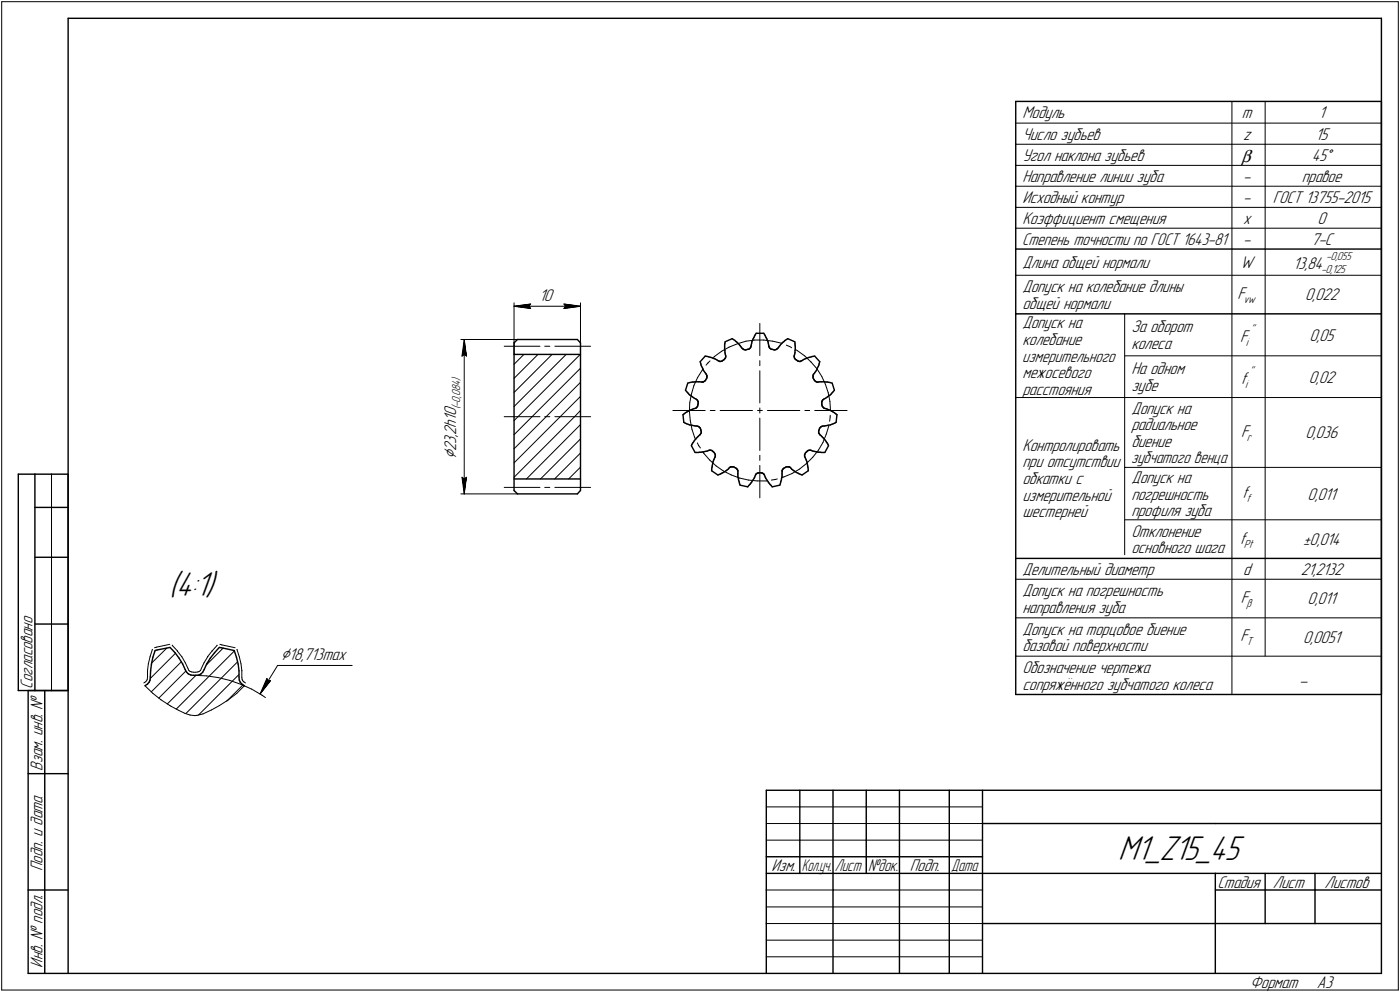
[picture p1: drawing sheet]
<svg xmlns="http://www.w3.org/2000/svg" width="421mm" height="298mm" viewBox="0 0 421 298" stroke-linecap="round" stroke-linejoin="round" font-family="sans-serif">
<g fill="none" stroke="#000" stroke-width=".42">
<path d="M20.5 5.5v287zM20.5 5.5h395zM415.5 5.5v287zM305.5 30.5h110zM305.5 30.5v12.8zM415.5 30.5v12.8zM305.5 43.3v12.7zM305.5 56v6.3zM415.5 43.3v12.7zM415.5 56v6.3zM305.5 74.8h110zM305.5 62.3v12.5z"/>
<path d="M305.5 74.8v19.5zM415.5 62.3v12.5zM415.5 74.8v19.5zM305.5 94.3v102.9zM415.5 94.3v102.9zM154.6 103v22.2zM154.6 106.5h20zM155.6 102l-1 1zM155.6 102h18.1zM173.7 102l.9 1zM174.6 103v44.4zM206.2 117.3l.3 .4z"/>
<path d="M206.5 117.7l.3 .3zM206.8 115.1l.5-.1zM206.8 118l.3 .4zM206.8 115.1l-.6 2.2zM207.1 118.4l.3 .3zM207.3 115l.6-.1zM207.4 118.7l.5 .3zM207.9 114.9l.4-.1zM207.9 119l.3 .2zM208.2 119.2l.3 .3zM208.3 114.8h.4zM208.5 119.5l.4 .2z"/>
<path d="M208.7 114.8l.5-.1zM208.9 119.7l.4 .2zM209.2 114.7h.4zM209.3 119.9l.2 .2zM209.6 114.7h.5zM210.1 114.7h.4zM210.5 114.7l.4 .1zM210.6 108.7l.1 .5zM210.7 109.2l.1 .4zM210.8 109.6l.2 .5zM210.9 114.8h.3zM211 110.1l.2 .4z"/>
<path d="M211.2 114.8h.1zM211.2 110.5l.2 .4zM211.3 114.8h.2zM211.4 110.9l.2 .4zM211.6 111.3l.2 .4zM211.5 114.8h.1M211.6 114.7l.2-.1zM211.8 114.6h.1zM211.8 111.7l.3 .3zM211.9 114.6h.1M212 114.5l.2-.2zM212.1 107l.5 .1z"/>
<path d="M212.1 112l.2 .4zM212.1 107l-1.5 1.7zM212.3 114.1l-.1 .2zM212.3 112.4l.1 .1zM212.4 112.5l.1 .2zM212.4 113.9l-.1 .2zM212.5 112.7l.1 .2zM212.5 113.7l-.1 .2zM212.6 112.9v.1zM212.6 113v.2zM212.6 113.2v.2zM212.6 113.4v.1z"/>
<path d="M212.6 113.5l-.1 .2zM212.6 107.1l.4 .1zM213 107.2l.5 .2zM213.5 107.4h.5zM214 107.4l.4 .2zM214.4 107.6l.4 .2zM214.8 107.8l.4 .1zM215.2 107.9l.4 .2zM215.6 108.1l.3 .3zM215.9 108.4l.3 .1zM216.2 108.5h.1zM216.3 108.5h.1"/>
<path d="M216.4 108.6h.2zM216.6 108.6h.1zM216.7 108.6l.2-.1zM216.9 108.5h.2zM217.1 108.5h.2zM217.3 108.5l.1-.2zM217.4 108.3l.3-.2zM217.7 108.1l.1-.1zM217.9 107.9l-.1 .1zM217.9 105l.1 .4zM217.9 104.6v.4zM217.9 104.1v.5z"/>
<path d="M217.9 103.6v.5zM218 105.9l.1 .4zM218 105.4v.5zM218 103.1l-.1 .5zM218.1 107.7l-.2 .2zM218.1 106.3l.1 .4zM218.1 102.7l-.1 .4zM218.1 102.7l2.1-.9zM218.2 106.7l.1 .2zM218.2 107.4v.2zM218.2 107.6h.1M218.3 106.9v.2z"/>
<path d="M218.3 107.1v.2zM218.3 107.3l-.1 .1zM220.2 101.8l.4 .2zM220.6 102l.4 .3zM221 102.3l.3 .3zM221.3 102.6l.4 .3zM221.7 102.9l.3 .3zM222 103.2l.3 .3zM222.3 103.5l.3 .4zM222.6 103.9l.2 .3zM222.8 104.2l.3 .4zM223.1 104.6l.2 .1z"/>
<path d="M223.3 104.7h.1M223.4 104.8l.1 .1zM223.5 104.9h.1M223.6 105l.2 .1zM223.8 105.1h.1zM223.9 105.1l.2 .1zM224.1 105.2h.2zM224.3 105.2l.2-.1zM224.5 105.1l.3-.1zM224.8 105h.2zM225 105l.2-.1zM225.2 104.9l.2-.1z"/>
<path d="M225.5 104.7h.1M225.6 104.6l-.1 .1zM225.7 104.5h.1M225.8 104.1v.2zM225.8 104.3l-.1 .2zM225.9 104l-.1 .1zM226 103.5l-.1 .5zM226.1 103.1l-.1 .4zM226.1 102.7v.4zM226.3 102.3l-.2 .4zM226.5 101.9l-.2 .4zM226.7 101.4l-.2 .5z"/>
<path d="M226.9 101l-.2 .4zM227.2 100.6l-.3 .4zM227.4 100.2l-.2 .4zM227.4 100.2h2.3zM229.7 100.2l.3 .4zM230 100.6l.2 .4zM230.2 101l.2 .4zM230.4 101.4l.2 .5zM230.6 101.9l.2 .4zM230.8 102.3l.2 .4zM231 102.7l.1 .4zM231.1 103.1v.4z"/>
<path d="M231.1 103.5l.1 .5zM231.2 104l.1 .1zM231.3 104.1v.2zM231.3 104.3l.1 .2zM231.4 104.5h.1M231.5 104.6l.1 .1zM231.6 104.7h.1M231.7 104.8l.2 .1zM231.9 104.9l.2 .1zM232.1 105h.2zM232.3 105l.3 .1zM232.6 105.1l.2 .1z"/>
<path d="M232.8 105.2h.2zM233 105.2l.2-.1zM233.2 105.1h.1zM233.3 105.1l.2-.1zM233.6 104.9l.2-.1zM233.6 104.9h.1M233.8 104.7h.1M234 104.6l-.2 .1zM234.3 104.2l-.3 .4zM234.5 103.9l-.2 .3zM234.8 103.5l-.3 .4zM234.8 103.5l.3-.3z"/>
<path d="M235.1 103.2l.4-.3zM235.5 102.9l.3-.3zM235.8 102.6l.3-.3zM236.1 102.3l.5-.3zM236.6 102l.3-.2zM236.9 101.8l2.1 .9zM238.8 106.9v.2zM238.8 107.1v.2zM238.8 107.3l.1 .1zM238.9 106.7l-.1 .2zM238.9 107.4v.2zM238.9 107.6h.1"/>
<path d="M239 107.7l.1 .2zM239 106.3l-.1 .4zM239 102.7l.1 .4zM239.1 107.9l.2 .1zM239.1 105.9l-.1 .4zM239.1 105.4v.5zM239.1 103.6l.1 .5zM239.1 103.1v.5zM239.2 105l-.1 .4zM239.2 104.6v.4zM239.2 104.1v.5zM239.3 108l.1 .1z"/>
<path d="M239.4 108.1l.3 .2zM239.7 108.3l.2 .2zM239.9 108.5h.1zM240 108.5h.2zM240.2 108.5l.2 .1zM240.4 108.6h.1zM240.5 108.6h.2zM240.8 108.5h.2zM240.8 108.5h.1M241 108.5l.2-.1zM241.2 108.4l.4-.3zM241.6 108.1l.3-.2z"/>
<path d="M241.9 107.9l.4-.1zM242.3 107.8l.4-.2zM242.7 107.6l.5-.2zM243.2 107.4h.4zM243.6 107.4l.5-.2zM244.1 107.2l.4-.1zM244.5 112.9v.1zM244.5 113v.2zM244.5 113.2v.2zM244.5 113.4v.1zM244.5 113.5l.1 .2zM244.5 107.1l.5-.1z"/>
<path d="M244.6 112.5v.2zM244.6 112.7l-.1 .2zM244.6 113.7l.1 .2zM244.7 113.9l.2 .2zM244.8 112.4l-.2 .1zM244.9 114.1v.2zM244.9 114.3l.2 .2zM245 112l-.2 .4zM245 107l1.5 1.7zM245.2 114.6h.1M245.2 114.6h.2zM245.3 111.7l-.3 .3z"/>
<path d="M245.4 114.7h.1M245.4 114.7l.2 .1zM245.5 111.3l-.2 .4zM245.6 114.8h.2zM245.7 110.9l-.2 .4zM245.8 114.8h.2zM245.9 110.5l-.2 .4zM246 114.8h.2zM246.1 110.1l-.2 .4zM246.2 114.8l.4-.1zM246.3 109.6l-.2 .5zM246.4 109.2l-.1 .4z"/>
<path d="M246.5 108.7l-.1 .5zM246.6 114.7h.5zM247.1 114.7h.4zM247.5 114.7h.4zM247.8 119.9l-.2 .2zM247.8 119.9l.4-.2zM247.9 114.7l.5 .1zM248.2 119.7l.4-.2zM248.4 114.8h.4zM248.6 119.5l.3-.3zM248.8 114.8l.5 .1zM248.9 119.2l.4-.2z"/>
<path d="M249.3 119l.4-.3zM249.3 114.9l.5 .1zM249.7 118.7l.3-.3zM249.8 115l.5 .1zM250.3 118l-.3 .4zM250.3 118l.3-.3zM250.3 115.1l.7 2.2zM251 117.3l-.4 .4zM154.6 125.2v22.2zM205.4 124.6l.3-.2zM205.4 124.6l.3 2.3zM205.7 126.9l.4 .3z"/>
<path d="M205.7 124.4l.5-.4zM206.1 127.2l.4 .1zM206.2 124l.4-.2zM206.5 127.3l.4 .2zM206.6 123.8l.3-.2zM206.9 123.6l.4-.2zM206.9 127.5l.4 .2zM207.3 123.4l.5-.2zM207.3 127.7l.6 .1zM207.8 123.2l.4-.2zM207.9 127.8h.4zM207.9 133.9l1.1 2.1z"/>
<path d="M208.1 133.5l-.2 .4zM208.2 123l.3-.1zM208.3 127.8l.4 .1zM208.4 133.1l-.3 .4zM208.5 122.9l.5-.1zM208.6 132.8l-.2 .3zM208.7 127.9l.4 .1zM208.9 132.3l-.3 .5zM209 122.8l.2-.1zM209 136h.5zM209.1 128h.4zM209.2 122.7l.2-.1z"/>
<path d="M209.2 132l-.3 .3zM209.5 120.1h.1zM209.4 122.6h.1M209.5 131.7l-.3 .3zM209.5 122.3v.2zM209.5 122.3h.2zM209.5 128l.2 .1zM209.5 136h.6zM209.6 120.1h.1M209.7 120.2l.1 .2zM209.7 128.1h.2zM209.8 120.4l.1 .2z"/>
<path d="M209.8 122.1l-.1 .2zM209.8 121.9v.2zM209.8 131.3l-.3 .4zM209.9 120.6h.1M209.9 120.6l.1 .2zM209.9 121.8l-.1 .1zM209.9 121.6v.2zM209.9 128.1l.2 .1zM210 120.8v.3zM210 121.1v.1zM210 121.2l-.1 .4zM210.1 128.2l.1 .1z"/>
<path d="M210.1 131.1l-.3 .2zM210.1 136l.4-.1zM210.2 128.3h.1M210.3 128.4l.2 .1zM210.4 130.7l.2-.1zM210.4 130.7l-.3 .4zM210.5 128.5h.1M210.5 135.9h.5zM210.6 128.6l.1 .2zM210.7 128.8v.2zM210.7 130.5l-.1 .1zM210.7 129l.1 .3z"/>
<path d="M210.7 130.3v.2zM210.7 130.3h.1M210.8 129.5l.1 .2zM210.8 129.3v.2zM210.9 130l-.1 .2zM210.9 129.9v.1zM210.9 129.7v.2zM211 135.9l.4-.1zM211.4 135.8l.4-.1zM211.8 135.7l.5-.1zM212.3 135.6h.4zM212.7 135.6l.4-.2z"/>
<path d="M213.1 135.4l.2-.1zM213.3 135.3h.1zM213.4 135.3h.2zM213.6 135.3h.2zM213.8 135.3l.2 .1zM214 135.4h.1zM214.1 135.4l.2 .2zM214.3 135.6h.1M214.3 139.5l-.1 .5zM214.4 135.6l.1 .2zM214.4 139.1l-.1 .4zM214.5 138.7l-.1 .4z"/>
<path d="M214.5 135.8l.3 .2zM214.6 138.3l-.1 .4zM214.8 136l.1 .1zM214.8 137.9l-.2 .4zM214.9 136.1l.1 .2zM215 136.3l.1 .2zM215 137.5l-.2 .4zM215.1 137.3l-.1 .2zM215.1 136.5v.2zM215.1 137.2v.1zM215.1 137v.2zM215.1 136.8v.2z"/>
<path d="M215.1 136.7v.1zM242 137.2l.1 .1zM242 137v.2zM242 136.8v.2zM242 136.7v.1zM242.1 137.3v.2zM242.1 136.5l-.1 .2zM242.1 136.3v.2zM242.1 137.5l.2 .4zM242.2 136.1l-.1 .2zM242.3 136l-.1 .1zM242.3 137.9l.2 .4z"/>
<path d="M242.3 136l.3-.2zM242.5 138.3l.2 .4zM242.7 138.7v.4zM242.7 139.1l.1 .4zM242.7 135.6l-.1 .2zM242.8 139.5l.1 .5zM242.8 135.6h.1M243 135.4h.2zM243 135.4l-.2 .2zM243.2 135.4l.1-.1zM243.3 135.3h.2zM243.5 135.3h.2z"/>
<path d="M243.7 135.3h.1zM243.8 135.3l.2 .1zM244 135.4l.4 .2zM244.4 135.6h.5zM244.9 135.6l.4 .1zM245.3 135.7l.4 .1zM245.7 135.8l.4 .1zM246.1 135.9h.5zM246.2 130l.1 .2zM246.2 129.9v.1zM246.2 129.7v.2zM246.2 129.5v.2z"/>
<path d="M246.4 130.3h.1M246.3 129.3l-.1 .2zM246.4 130.3l.1 .2zM246.4 129l-.1 .3zM246.5 130.5v.1zM246.5 128.8l-.1 .2zM246.5 130.6l.2 .1zM246.5 128.6v.2zM246.6 135.9l.5 .1zM246.6 128.5h.1M246.7 130.7l.4 .4zM246.9 128.3h.1"/>
<path d="M246.8 128.4l-.2 .1zM246.9 128.3l.2-.1zM247.1 136h.5zM247.1 131.1l.2 .2zM247.1 128.2l.1-.1zM247.1 121.6l.1 .2zM247.1 121.2v.4zM247.1 120.8v.3zM247.1 121.1v.1zM247.2 128.1h.2zM247.2 121.9l.1 .2zM247.2 121.8v.1z"/>
<path d="M247.2 120.6h.1M247.2 120.6l-.1 .2zM247.3 131.3l.3 .4zM247.3 122.1l.1 .2zM247.3 120.4l-.1 .2zM247.4 128.1l.2-.1zM247.4 122.3h.2zM247.4 120.2l-.1 .2zM247.5 120.1h.1zM247.5 120.1h.1M247.6 136h.5zM247.6 122.3v.2z"/>
<path d="M247.6 128h.4zM247.6 131.7l.3 .3zM247.7 122.6h.1M247.7 122.6l.2 .1zM247.9 132l.3 .3zM247.9 122.7l.3 .1zM248 128l.4-.1zM248.2 122.8l.4 .1zM248.2 132.3l.3 .5zM248.4 127.9l.4-.1zM248.5 132.8l.3 .3zM248.6 122.9l.3 .1z"/>
<path d="M248.8 133.1l.2 .4zM248.8 127.8h.5zM248.9 123l.4 .2zM249 133.5l.2 .4zM249.2 133.9l-1.1 2.1zM249.3 127.8l.5-.1zM249.3 123.2l.5 .2zM249.8 127.7l.4-.2zM249.8 123.4l.4 .2zM250.2 127.5l.4-.2zM250.2 123.6l.3 .2zM250.5 123.8l.5 .2z"/>
<path d="M250.6 127.3l.4-.1zM251 124l.4 .4zM251 127.2l.5-.3zM251.4 124.4l.3 .2zM251.7 124.6l-.2 2.3zM5.5 142.5v65zM5.5 142.5h5zM10.5 142.5v65zM10.5 152.5h5zM10.5 142.5h5zM15.5 152.5h5zM15.5 142.5h5z"/>
<path d="M20.5 152.5v15zM20.5 142.5v10zM154.6 147.4l1 1zM154.6 143.9h20zM155.6 148.4h18.1zM174.6 147.4l-.9 1zM214 141v.5zM214 141.5l1.9 1.2zM214.1 140.5l-.1 .5zM214.2 140l-.1 .5zM215.9 142.7l.4-.1zM216.3 142.6l.4-.2z"/>
<path d="M216.7 142.4l.5-.2zM217.2 142.2l.4-.2zM217.6 142l.3-.3zM217.9 141.7l.5-.2zM218.4 141.5l.3-.3zM218.7 141.2l.3-.2zM219.3 140.6l.2-.1zM219.3 140.6l-.3 .4zM219.5 140.5l.1-.1zM219.6 140.4l.2-.1zM219.8 140.3h.1M219.9 140.3h.1z"/>
<path d="M220 140.3h.2zM220.2 140.3h.2zM220.4 140.3h.2zM220.6 140.3l.2 .1zM220.8 140.4l.3 .1zM221.1 140.5l.1 .1zM221.2 140.6l.2 .1zM221.4 140.7l.2 .2zM221.7 141h.1M221.7 141v.1zM221.8 141.2h.1M221.8 141.2l.1 .2z"/>
<path d="M221.9 141.6v.2zM221.9 141.4v.2zM221.9 141.8v.4zM221.9 142.2v.5zM221.9 142.7v.4zM221.9 143.1l.1 .4zM222 143.5l.1 .4zM222.1 143.9l.1 .5zM222.2 144.4l.1 .5zM222.3 144.9l.1 .5zM222.4 145.4l.2 .4zM222.6 145.8l2.3 .5z"/>
<path d="M225.2 145.9l-.3 .4zM225.6 145.5l-.4 .4zM225.8 145.2l-.2 .3zM226.1 144.9l-.3 .3zM226.3 144.4l-.2 .5zM226.6 144.1l-.3 .3zM226.8 143.7l-.2 .4zM227 143.3l-.2 .4zM227.2 142.9l-.2 .4zM227.2 142.7v.2zM227.2 142.7h.1M227.4 142.4l-.1 .2z"/>
<path d="M227.4 142.4l.2-.1zM227.6 142.3h.1M227.7 142.2h.1zM227.8 142.2h.2zM228 142.2l.2-.1zM228.2 142.1h.2zM228.4 142.1h.3zM228.7 142.1h.2zM228.9 142.1l.2 .1zM229.1 142.2h.2zM229.3 142.2h.1zM229.5 142.3h.1"/>
<path d="M229.5 142.3l.2 .1zM229.7 142.4l.1 .2zM229.9 142.7h.1M229.9 142.7l.1 .2zM230 142.9l.1 .4zM230.1 143.3l.2 .4zM230.3 143.7l.2 .4zM230.5 144.1l.3 .3zM230.8 144.4l.3 .5zM231.1 144.9l.2 .3zM231.3 145.2l.3 .3zM231.6 145.5l.3 .4z"/>
<path d="M231.9 145.9l.3 .4zM232.2 146.3l2.3-.5zM234.7 145.4l-.2 .4zM234.8 144.9l-.1 .5zM234.9 144.4l-.1 .5zM235 143.9l-.1 .5zM235.1 143.5l-.1 .4zM235.2 141.6v.2zM235.2 141.4v.2zM235.2 141.8v.4zM235.2 142.2v.5zM235.2 142.7v.4z"/>
<path d="M235.2 143.1l-.1 .4zM235.3 141.2l-.1 .2zM235.3 141.2h.1M235.5 141l-.1 .1zM235.5 141h.1M235.5 140.9l.2-.2zM235.7 140.7l.2-.1zM235.9 140.6l.2-.1zM236.1 140.5l.2-.1zM236.3 140.4l.2-.1zM236.5 140.3h.1zM236.6 140.3h.3z"/>
<path d="M236.9 140.3h.2zM237.2 140.3h.1M237.2 140.3h.1zM237.3 140.3l.2 .1zM237.5 140.4l.2 .1zM237.7 140.5l.1 .1zM237.8 140.6l.3 .4zM238.1 141l.3 .2zM238.4 141.2l.4 .3zM238.8 141.5l.4 .2zM239.2 141.7l.3 .3zM239.5 142l.4 .2z"/>
<path d="M239.9 142.2l.5 .2zM240.4 142.4l.4 .2zM240.8 142.6l.4 .1zM241.2 142.7l1.9-1.2zM242.9 140l.1 .5zM243 140.5l.1 .5zM243.1 141v.5zM10.5 167.5h5zM15.5 167.5h5zM20.5 167.5v20zM305.5 167.8h110zM10.5 187.5h5z"/>
<path d="M15.5 187.5h5zM20.5 187.5v20zM45.6 199.6l-.3 2zM46 197.5l-.4 2.1zM46.7 195.5l.5-.2zM46.7 195.5l-.7 2zM47.2 195.3l3.9-.7zM51.1 194.6l1.6 1.6zM52.7 196.2l1.1 1.6zM53.8 197.8l1.1 1.8zM54.9 199.6l.8 1.7zM62.1 199.6l-.7 1.7z"/>
<path d="M63.2 197.8l-1.1 1.8zM64.5 196.2l-1.3 1.6zM66 194.6h.5zM66 194.6l-1.5 1.6zM66.5 194.6l3.9 .9zM70.4 195.5l.7 2zM71.1 197.5l.5 2.1zM71.6 199.6l.3 2zM305.5 197.2v11.5zM415.5 197.2v11.5zM5.5 207.5h5zM8.5 207.5v85z"/>
<path d="M8.5 207.5h12zM10.5 207.5h5zM13.5 207.5v85zM15.5 207.5h5zM43.6 206.1l.8-.5zM44.9 205l-.5 .6zM45.1 204.4l-.2 .6zM45.2 203.5l-.1 .9zM45.3 201.6l-.1 1.9zM55.7 201.3l.4 .7zM56.1 202l.5 .5zM56.6 202.5l.8 .4z"/>
<path d="M57.4 202.9h.9zM58.3 202.9h.5zM58.8 202.9h1zM59.8 202.9l.7-.4zM61 202l-.5 .5zM61.4 201.3l-.4 .7zM71.9 203.5l.1 .9zM71.9 201.6v1.9zM72 204.4l.2 .6zM72.2 205l.5 .6zM72.7 205.6l.8 .5zM305.5 208.7h110z"/>
<path d="M8.5 232.5h12zM230.5 237.5h185zM230.5 237.5v30zM240.5 237.5v5zM250.5 237.5v30zM260.5 237.5v5zM270.5 237.5v30zM285.5 237.5v30zM295.5 237.5v30zM230.5 257.5h20zM240.5 257.5v5zM240.5 252.5v5z"/>
<path d="M240.5 247.5v5zM240.5 242.5v5zM250.5 257.5h20zM260.5 257.5v5zM260.5 252.5v5zM260.5 247.5v5zM260.5 242.5v5zM270.5 257.5h15zM285.5 257.5h10zM295.5 247.5h70zM365.5 247.5h50zM8.5 267.5h12z"/>
<path d="M230.5 277.5v15zM230.5 262.5h20zM230.5 267.5v10zM250.5 277.5v15zM250.5 262.5h20zM250.5 267.5v10zM270.5 277.5v15zM270.5 262.5h15zM270.5 267.5v10zM285.5 277.5v15zM285.5 262.5h10zM285.5 267.5v10z"/>
<path d="M295.5 277.5v15zM295.5 277.5h70zM295.5 262.5h70zM295.5 267.5v10zM365.5 277.5v15zM365.5 277.5h50zM365.5 262.5h50zM365.5 262.5v15zM365.5 267.5h15zM380.5 262.5v15zM380.5 267.5h15zM395.5 262.5v15z"/>
<path d="M395.5 267.5h20zM8.5 292.5h12zM20.5 292.5h395z"/>
</g>
<g fill="none" stroke="#000" stroke-width=".3">
<path d="M.5 .5v297zM.5 .5h420zM420.5 .5v297zM305.5 37h110zM370.5 30.5v12.8zM380.5 30.5v12.8zM305.5 43.3h110zM305.5 49.7h110zM305.5 56h110zM370.5 43.3v12.7zM370.5 56v6.3zM380.5 43.3v12.7z"/>
<path d="M380.5 56v6.3zM305.5 62.3h110zM305.5 68.6h110zM370.5 62.3v12.5zM370.5 74.8v19.5zM380.5 62.3v12.5zM380.5 74.8v19.5zM154.6 92l5-.6zM154.6 92l5 .7zM154.6 92h20zM154.6 91v15.5zM159.1 92l.5 .7z"/>
<path d="M159.6 91.4l-.5 .6zM169.6 92.7l5-.7zM169.6 91.4l.5 .6zM169.6 91.4l5 .6zM170.1 92l-.5 .7zM174.6 91v15.5zM228.5 97.2v9.6zM305.5 82.7h110zM305.5 94.3h110zM338.2 94.3v72.4zM370.5 94.3v102.9zM380.5 94.3v102.9z"/>
<path d="M138.6 102h17zM138.9 107l.7-.5zM139.6 102l.7 5zM139.6 106.5l.7 .5zM139.6 102l-.7 5zM139.6 102v46.4zM151.6 104.1h10.8zM154.6 117.9l11.4-11.4zM154.6 113.7l7.2-7.2zM154.6 109.5l3-3zM163.8 104.1h1.6zM166.9 104.1h10.7z"/>
<path d="M174.6 119.1l-6.1 6.1zM207.9 118.4l-.5 2.7zM208.7 115.8l-.8 2.6zM209.8 113.5l-1.1 2.3zM211.2 111.2l-1.4 2.3zM211.4 110.9l-.2 .3zM212.9 109.1l-.6 .6zM213.5 108.5l-.6 .6zM214.8 107.2l2.2-1.6zM214.8 107.2l-.2 .2zM217 105.6l2.3-1.3zM219.3 104.3l2.5-1z"/>
<path d="M221.8 103.3l2.6-.8zM224.4 102.5l2.6-.3zM227 102.2h2.7zM228.5 111.4v9.7zM228.5 108.4v1.5zM229.7 102.2l2.7 .3zM232.4 102.5l2.5 .6zM234.9 103.1l.2 .1zM236.5 103.7l1 .4zM237.5 104.1l.6 .4zM239.4 105.2l.5 .2zM239.9 105.4l2.1 1.5z"/>
<path d="M242 106.9l1.9 1.9zM243.9 108.8l1.8 2zM245.7 110.8l1.4 2.3zM247.1 113.1l1.1 2.4zM248.2 115.5l.9 2.5zM249.1 118l.5 2.6zM305.5 119.5h110zM338.2 106.9h77.3zM151.6 125.2h10.8zM154.6 122.2l15.7-15.7zM154.6 139.1l13.9-13.9zM154.6 130.6l5.4-5.4z"/>
<path d="M154.6 126.4l1.2-1.2zM155.8 125.2l18.7-18.7zM160 125.2l14.6-14.5zM163.8 125.2h1.6zM164.3 125.2l10.3-10.3zM164.3 125.2l-9.7 9.7zM166.9 125.2h10.7zM174.6 123.4l-1.8 1.8zM174.6 127.6l-16.3 16.3zM202.4 123.4h9.7zM207.3 123.8l.3 2.6zM207.4 121.1l-.1 2.7z"/>
<path d="M207.6 126.4l.5 2.6zM208.1 129l.9 2.6zM209 131.6v.1zM209.7 133.1l.4 .8zM210.1 133.9l.6 .7zM211.4 135.9l.3 .3zM211.7 136.2l1.7 2.1zM213.4 138.3l2 1.7zM213.6 123.4h1.5zM216.6 123.4h9.7zM227.8 123.4h1.5zM228.5 139.9v9.7z"/>
<path d="M228.5 136.8v1.5zM228.5 125.6v9.8zM228.5 122.6v1.5zM230.8 123.4h9.7zM242.1 123.4h1.4zM242.6 139.3l1.8-1.9zM245 123.4h9.8zM246.1 135.3l-1.7 2.1zM247.5 133l-1.4 2.3zM248.5 130.5l-1 2.5zM249.3 128l-.8 2.5zM249.6 120.6l.2 2.8z"/>
<path d="M249.7 125.3l-.2 1.3zM249.7 124.8v.5zM15.5 142.5v65zM138.6 148.4h17zM138.9 143.4l.7 5zM138.9 143.4l.7 .5zM139.6 143.9l.7-.5zM140.3 143.4l-.7 5zM151.6 146.5h10.8zM154.6 143.4l18.2-18.2zM162.6 143.9l12-12zM163.8 146.5h1.6z"/>
<path d="M166.8 143.9l7.8-7.8zM166.9 146.5h10.7zM171 143.9l3.6-3.5zM215.4 140l2.2 1.6zM217.6 141.6l2.4 1.1zM220 142.7l2.5 1zM222.5 143.7l2.6 .6zM225.1 144.3l2.7 .2zM227.8 144.5h2.7zM230.5 144.5h.1M232 144.3l1.1-.2zM233.1 144.1l.7-.2z"/>
<path d="M235.2 143.5l.5-.2zM235.7 143.3l2.5-1zM238.2 142.3l2.3-1.3zM240.5 141l2.1-1.7zM338.2 140.5h77.3zM338.2 156.2h77.3zM305.5 174.1h110zM44.6 199.5l-.2 2zM45.1 197.4l-.5 2.1zM45.6 199.3l4.6-4.6zM45.8 195.2l-.7 2.2zM45.8 195.2h.1"/>
<path d="M46.5 194.6l.6-.1zM47.1 194.5l4-.9zM51.8 194l1.5 1.6zM51.8 194h.1M52.7 196.3l-7.5 7.6zM53.3 195.7l1.3 1.6zM53.3 195.7h.1M54.7 197.4h.1M54.7 197.4l1 1.7zM55.7 199.1l.9 1.8zM61.4 199.1l-.9 1.8zM62.1 199.8l5-5.1z"/>
<path d="M62.5 197.4l-1.1 1.7zM62.5 197.4h.1M63.8 195.7l-1.3 1.6zM63.8 195.7h.1M65.3 194l-1.5 1.6zM65.3 194h.1M66.1 193.6l.6 .2zM66.7 193.8l4 .8zM71.3 195.2l.7 2.2zM71.3 195.2h.1M71.5 198.9l-15.6 15.6zM72 197.4l.5 2.1z"/>
<path d="M72.5 199.5l.2 2zM83.5 200l-5.3 8.5zM83.5 200h22.4zM305.5 185.7h110zM305.5 197.2h110zM370.5 197.2v11.5zM43.3 205.2l.5-.3zM43.6 206.1l2.4 2.3zM44.1 204.6l-.3 .3zM44.3 204.1l-.2 .5zM44.4 203.5l-.1 .6zM44.4 201.6v1.9z"/>
<path d="M44.4 201.6h.1M45.5 207.9l9-9zM46 208.4l2.4 1.9zM47.8 209.8l8.1-8.1zM48.4 210.3l2.7 1.7zM50.3 211.6l8.6-8.7zM51.1 212l.2 .2zM51.3 212.2l2.4 1.2zM53 213.1l17.4-17.4zM53.7 213.4l1.9 1zM55.6 214.4l1.5 .5zM56.6 201l.2 .5z"/>
<path d="M56.8 201.5l.3 .3zM57.1 201.8l.6 .1zM57.1 214.9l1.5 .2zM57.7 201.9l.6 .1zM58.3 202h.5zM58.6 215.1l.7-.1zM58.6 202.9l3.5 .2zM58.9 202l.6-.1zM59.3 215l1.7-.5zM59.5 201.9l.4-.1zM59.7 214.9l12.2-12.2zM59.9 201.8l.4-.3z"/>
<path d="M60.5 201l-.2 .5zM61 214.5l2.6-1.1zM62.1 203.1l3.5 .5zM63.6 213.4l2.4-1.4zM65.6 203.6l3.5 .9zM66 212l2.7-1.7zM68.2 210.7l4.9-4.9zM68.7 210.3l2.5-1.9zM69.1 204.5l3.4 1.2zM72.5 205.7l3.2 1.4zM72.7 203.5l.1 .6zM72.7 201.6v1.9z"/>
<path d="M72.7 201.6h.1M72.8 204.1l.2 .5zM73 204.6l.3 .3zM73.3 204.9l.5 .3zM73.5 206.1l-2.3 2.3zM75.7 207.1l3 1.8zM78.7 208.9l1.1 .7zM80.3 203.9l-2.1 4.6zM80.3 203.9l.2 .7zM80.5 204.6h.9zM81.4 204.6l-3.2 3.9zM230.5 247.5h65z"/>
<path d="M230.5 252.5h65zM230.5 242.5h65zM230.5 267.5h20zM230.5 277.5h20zM230.5 272.5h20zM250.5 267.5h20zM250.5 277.5h20zM250.5 272.5h20zM270.5 267.5h15zM270.5 277.5h15zM270.5 272.5h15zM285.5 267.5h10z"/>
<path d="M285.5 277.5h10zM285.5 272.5h10zM.5 297.5h420zM230.5 282.5h65zM230.5 287.5h65z"/>
</g>
<g fill="#000" stroke="#000" stroke-width=".3">
<path d="M154.6 92h4.5zM155.3 92.1h3.9zM155.9 92.2h3.4zM156.5 92.3h2.8zM157.1 92.4h2.2zM157.7 92.5h1.7zM158.4 92.5h1.1zM159 92.6h.6z"/>
<path d="M159 91.4h.6zM158.4 91.5h1.1zM157.7 91.6h1.7zM157.1 91.7h2.2zM156.5 91.8h2.8zM155.9 91.9h3.4zM155.3 91.9h3.9z"/>
<path d="M169.7 91.4h.6zM169.8 91.5h1.1zM169.8 91.6h1.7zM169.8 91.7h2.3zM169.9 91.8h2.8zM170 91.9h3.4zM170.1 91.9h3.9z"/>
<path d="M170.1 92h4.5zM170.1 92.1h3.9zM170 92.2h3.4zM169.9 92.3h2.8zM169.8 92.4h2.3zM169.8 92.5h1.7zM169.8 92.5h1.1zM169.7 92.6h.6z"/>
<path d="M139.4 103.3h.2zM139.4 103.4h.2zM139.4 103.5h.2zM139.4 103.5h.2zM139.4 103.6h.2zM139.4 103.7h.2zM139.4 103.8h.2zM139.4 103.9h.2zM139.4 104h.2zM139.4 104.1h.2zM139.4 104.1h.2zM139.4 104.2h.2zM139.4 104.3h.2zM139.4 104.4h.2zM139.4 104.5h.2zM139.3 104.6h.3zM139.3 104.6h.3zM139.3 104.7h.3zM139.3 104.8h.3zM139.3 104.9h.3zM139.3 105h.3zM139.3 105.1h.3zM139.2 105.2h.4zM139.2 105.2h.4zM139.2 105.3h.4zM139.2 105.4h.4zM139.2 105.5h.4zM139.2 105.6h.4zM139.2 105.7h.4zM139.2 105.7h.4zM139.1 105.8h.5zM139.1 105.9h.5zM139.1 106h.5zM139.1 106.1h.5zM139.1 106.2h.5zM139.1 106.3h.5zM139.1 106.3h.5zM139 106.4h.6zM139 106.5h.6zM139 106.6h.5zM139 106.7h.4zM139 106.8h.3zM139 106.8h.2z"/>
<path d="M139.6 102.7h.2zM139.6 102.8h.2zM139.6 102.9h.2zM139.6 103h.2zM139.6 103h.2zM139.6 103.1h.2zM139.6 103.2h.2zM139.6 103.3h.3zM139.6 103.4h.3zM139.6 103.5h.3zM139.6 103.5h.3zM139.6 103.6h.3zM139.6 103.7h.3zM139.6 103.8h.3zM139.6 103.9h.3zM139.6 104h.4zM139.6 104.1h.4zM139.6 104.1h.4zM139.6 104.2h.4zM139.6 104.3h.4zM139.6 104.4h.4zM139.6 104.5h.4zM139.6 104.6h.4zM139.6 104.6h.4zM139.6 104.7h.4zM139.6 104.8h.4zM139.6 104.9h.4zM139.6 105h.4zM139.6 105.1h.4zM139.6 105.2h.5zM139.6 105.2h.5zM139.6 105.3h.5zM139.6 105.4h.5zM139.6 105.5h.5zM139.6 105.6h.5zM139.6 105.7h.5zM139.6 105.7h.5zM139.6 105.8h.6zM139.6 105.9h.6zM139.6 106h.6zM139.6 106.1h.6zM139.6 106.2h.6zM139.6 106.3h.6zM139.6 106.3h.6zM139.6 106.4h.7zM139.6 106.5h.7zM139.8 106.6h.5zM139.9 106.7h.4zM140 106.8h.3zM140.1 106.8h.2z"/>
<path d="M139 143.6h.2zM139 143.7h.3zM139 143.8h.4zM139 143.8h.5zM139 143.9h.6zM139 144h.6zM139.1 144.1h.5zM139.1 144.2h.5zM139.1 144.3h.5zM139.1 144.4h.5zM139.1 144.4h.5zM139.1 144.5h.5zM139.1 144.6h.5zM139.2 144.7h.4zM139.2 144.8h.4zM139.2 144.9h.4zM139.2 144.9h.4zM139.2 145h.4zM139.2 145.1h.4zM139.2 145.2h.4zM139.2 145.3h.4zM139.3 145.4h.3zM139.3 145.5h.3zM139.3 145.5h.3zM139.3 145.6h.3zM139.3 145.7h.3zM139.3 145.8h.3zM139.3 145.9h.3zM139.4 146h.2zM139.4 146h.2zM139.4 146.1h.2zM139.4 146.2h.2zM139.4 146.3h.2zM139.4 146.4h.2zM139.4 146.5h.2zM139.4 146.6h.2zM139.4 146.6h.2zM139.4 146.7h.2zM139.4 146.8h.2zM139.4 146.9h.2zM139.4 147h.2zM139.4 147.1h.2zM139.4 147.2h.2z"/>
<path d="M140.1 143.6h.2zM140 143.7h.3zM139.9 143.8h.4zM139.8 143.8h.5zM139.6 143.9h.7zM139.6 144h.7zM139.6 144.1h.6zM139.6 144.2h.6zM139.6 144.3h.6zM139.6 144.4h.6zM139.6 144.4h.6zM139.6 144.5h.6zM139.6 144.6h.6zM139.6 144.7h.5zM139.6 144.8h.5zM139.6 144.9h.5zM139.6 144.9h.5zM139.6 145h.5zM139.6 145.1h.5zM139.6 145.2h.5zM139.6 145.3h.5zM139.6 145.4h.4zM139.6 145.5h.4zM139.6 145.5h.4zM139.6 145.6h.4zM139.6 145.7h.4zM139.6 145.8h.4zM139.6 145.9h.4zM139.6 146h.4zM139.6 146h.4zM139.6 146.1h.4zM139.6 146.2h.4zM139.6 146.3h.4zM139.6 146.4h.4zM139.6 146.5h.4zM139.6 146.6h.3zM139.6 146.6h.3zM139.6 146.7h.3zM139.6 146.8h.3zM139.6 146.9h.3zM139.6 147h.3zM139.6 147.1h.3zM139.6 147.2h.3zM139.6 147.2h.2zM139.6 147.3h.2zM139.6 147.4h.2zM139.6 147.5h.2zM139.6 147.6h.2zM139.6 147.7h.2zM139.6 147.7h.2z"/>
<path d="M80.2 204.1h.1zM80.2 204.2h.2zM80.1 204.3h.3zM80.1 204.4h.3zM80 204.5h.5zM80 204.6h.5zM80 204.6h.5zM79.9 204.7h.6zM79.9 204.8h.5zM79.8 204.9h.6zM79.8 205h.5zM79.8 205.1h.5zM79.8 205.1h.5zM79.8 205.2h.4zM79.7 205.3h.5zM79.7 205.4h.4zM79.6 205.5h.5zM79.6 205.6h.4zM79.5 205.7h.4zM79.5 205.7h.4zM79.4 205.8h.4zM79.4 205.9h.4zM79.4 206h.4zM79.3 206.1h.5zM79.3 206.2h.4zM79.2 206.2h.4zM79.2 206.3h.4zM79.2 206.4h.3zM79.2 206.5h.3zM79.2 206.6h.2zM79.1 206.7h.2zM79.1 206.8h.2zM79 206.8h.2zM79 206.9h.2zM78.9 207h.3zM78.9 207.1h.2zM78.8 207.2h.3zM78.8 207.3h.2zM78.8 207.3h.2zM78.7 207.4h.2zM78.7 207.5h.2zM78.7 207.6h.1zM78.6 207.8h.1z"/>
<path d="M80.5 204.6h.9zM80.5 204.7h.8zM80.4 204.8h.8zM80.4 204.9h.7zM80.3 205h.8zM80.3 205.1h.7zM80.3 205.1h.6zM80.2 205.2h.7zM80.2 205.3h.6zM80.1 205.4h.7zM80.1 205.5h.6zM80 205.6h.6zM79.9 205.7h.6zM79.9 205.7h.5zM79.8 205.8h.6zM79.8 205.9h.5zM79.8 206h.5zM79.8 206.1h.4zM79.7 206.2h.5zM79.6 206.2h.5zM79.6 206.3h.4zM79.5 206.4h.4zM79.5 206.5h.3zM79.4 206.6h.4zM79.3 206.7h.5zM79.3 206.8h.4zM79.2 206.8h.4zM79.2 206.9h.3zM79.2 207h.3zM79.1 207.1h.3zM79.1 207.2h.2zM79 207.3h.2zM79 207.3h.2zM78.9 207.4h.3zM78.9 207.5h.2zM78.8 207.6h.2zM78.7 207.7h.2zM78.7 207.8h.2zM78.7 207.9h.1z"/>
</g>
<g font-size="10.9">
<text x="50.8" y="179">(4:1)</text>
<text x="336.3" y="258.5">M1_Z15_45</text>
</g>
<g font-size="5.9">
<text x="137.2" y="138" transform="rotate(-90 137.2 138)">Ç23,2h10</text>
<text x="84.4" y="198.4">Ç18,713max</text>
</g>
<g font-size="5.4">
<text x="307.5" y="35.5">Модуль</text>
<text x="373.5" y="35.5">m</text>
<text x="396.6" y="35.5">1</text>
<text x="307.5" y="41.9">Число зубьев</text>
<text x="373.9" y="41.9">z</text>
<text x="395.6" y="41.9">15</text>
<text x="307.5" y="48.3">Угол наклона зубьев</text>
<text x="394.5" y="48.3">45Å</text>
<text x="307.5" y="54.6">Направление линии зуба</text>
<text x="373.9" y="54.6">-</text>
<text x="391.5" y="54.6">правое</text>
<text x="307.5" y="60.9">Исходный контур</text>
<text x="373.9" y="60.9">-</text>
<text x="382.8" y="60.9">ГОСТ 13755-2015</text>
<text x="307.5" y="67.2">Коэффициент смещения</text>
<text x="373.9" y="67.2">x</text>
<text x="396.2" y="67.2">0</text>
<text x="307.4" y="73.5">Степень точности по ГОСТ 1643-81</text>
<text x="373.9" y="73.5">-</text>
<text x="394.3" y="73.5">7-C</text>
<text x="307.5" y="80.6">Длина общей нормали</text>
<text x="373.1" y="80.6">W</text>
<text x="389" y="80.9">13,84</text>
<text x="307.5" y="87.8">Допуск на колебание длины</text>
<text x="372.2" y="89.9">F</text>
<text x="162.1" y="90.5">10</text>
<text x="307.5" y="92.8">общей нормали</text>
<text x="392.5" y="90.3">0,022</text>
<text x="307.5" y="98.7">Допуск на</text>
<text x="340.3" y="99.9">За оборот</text>
<text x="307.5" y="103.7">колебание</text>
<text x="340.3" y="104.9">колеса</text>
<text x="373" y="102.7">F</text>
<text x="393.8" y="102.4">0,05</text>
<text x="307.4" y="108.7">измерительного</text>
<text x="307.5" y="113.7">межосевого</text>
<text x="340.3" y="112.5">На одном</text>
<text x="307.5" y="118.7">расстояния</text>
<text x="340.3" y="117.5">зубе</text>
<text x="373.2" y="115.3">f</text>
<text x="393.6" y="115">0,02</text>
<text x="340.3" y="124.3">Допуск на</text>
<text x="340.3" y="129.3">радиальное</text>
<text x="373.3" y="131.3">F</text>
<text x="392.7" y="131.8">0,036</text>
<text x="307.5" y="135.4">Контролировать</text>
<text x="340.3" y="134.3">биение</text>
<text x="307.5" y="140.4">при отсутствии</text>
<text x="340.2" y="139.3">зубчатого венца</text>
<text x="307.5" y="145.4">обкатки с</text>
<text x="340.3" y="145.1">Допуск на</text>
<text x="373.6" y="149.7">f</text>
<text x="307.5" y="150.4">измерительной</text>
<text x="307.5" y="155.4">шестерней</text>
<text x="340.3" y="150.1">погрешность</text>
<text x="340.3" y="155.1">профиля зуба</text>
<text x="393.3" y="150.1">0,011</text>
<text x="340.3" y="161.3">Отклонение</text>
<text x="340.3" y="166.3">основного шага</text>
<text x="372.8" y="163.4">f</text>
<text x="391.9" y="163.8">±0,014</text>
<text x="307.5" y="172.7">Делительный диаметр</text>
<text x="373.9" y="172.7">d</text>
<text x="391.2" y="172.7">21,2132</text>
<text x="307.5" y="179.1">Допуск на погрешность</text>
<text x="307.5" y="184.1">направления зуба</text>
<text x="373.2" y="181.2">F</text>
<text x="393.3" y="181.6">0,011</text>
<text x="307.5" y="190.7">Допуск на торцовое биение</text>
<text x="307.5" y="195.7">базовой поверхности</text>
<text x="373.1" y="192.8">F</text>
<text x="391.9" y="193.2">0,0051</text>
<text x="307.5" y="202.2">Обозначение чертежа</text>
<text x="9.8" y="207" transform="rotate(-90 9.8 207)">Согласовано</text>
<text x="307.5" y="207.2">сопряжённого зубчатого колеса</text>
<text x="391.4" y="204.7">_</text>
<text x="12.8" y="231.6" transform="rotate(-90 12.8 231.6)">Взам. инв. №</text>
<text x="12.8" y="261.7" transform="rotate(-90 12.8 261.7)">Подп. и дата</text>
<text x="232" y="261.8">Изм.</text>
<text x="273.6" y="261.8">Подп.</text>
<text x="366.1" y="266.8">Стадия</text>
<text x="382.8" y="266.8">Лист</text>
<text x="398.3" y="266.8">Листов</text>
<text x="12.8" y="290.8" transform="rotate(-90 12.8 290.8)">Инв. № подл.</text>
<text x="376" y="296.8">Формат</text>
<text x="396" y="296.8">A3</text>
</g>
<g font-size="5.3">
<text x="373.3" y="48.6">β</text>
<text x="241.2" y="261.8">Кол.уч.</text>
<text x="251.1" y="261.8">Лист</text>
<text x="261.1" y="261.8">№док.</text>
<text x="286.1" y="261.8">Дата</text>
</g>
<text font-size="4" x="374.9" y="182.4">b</text>
<g font-size="3.7">
<text x="397.4" y="82.1">-0,125</text>
<text x="398.8" y="78.1">-0,055</text>
<text x="374" y="91.1">vw</text>
<text x="376.2" y="99.9">''</text>
<text x="374.7" y="103.9">i</text>
<text x="375.9" y="112.5">''</text>
<text x="374.5" y="116.5">i</text>
<text x="138.4" y="123" transform="rotate(-90 138.4 123)">(-0,084)</text>
<text x="375" y="132.6">r</text>
<text x="374.9" y="150.9">f</text>
<text x="374.1" y="164.6">Pt</text>
<text x="374.8" y="194">T</text>
</g>
</svg>
